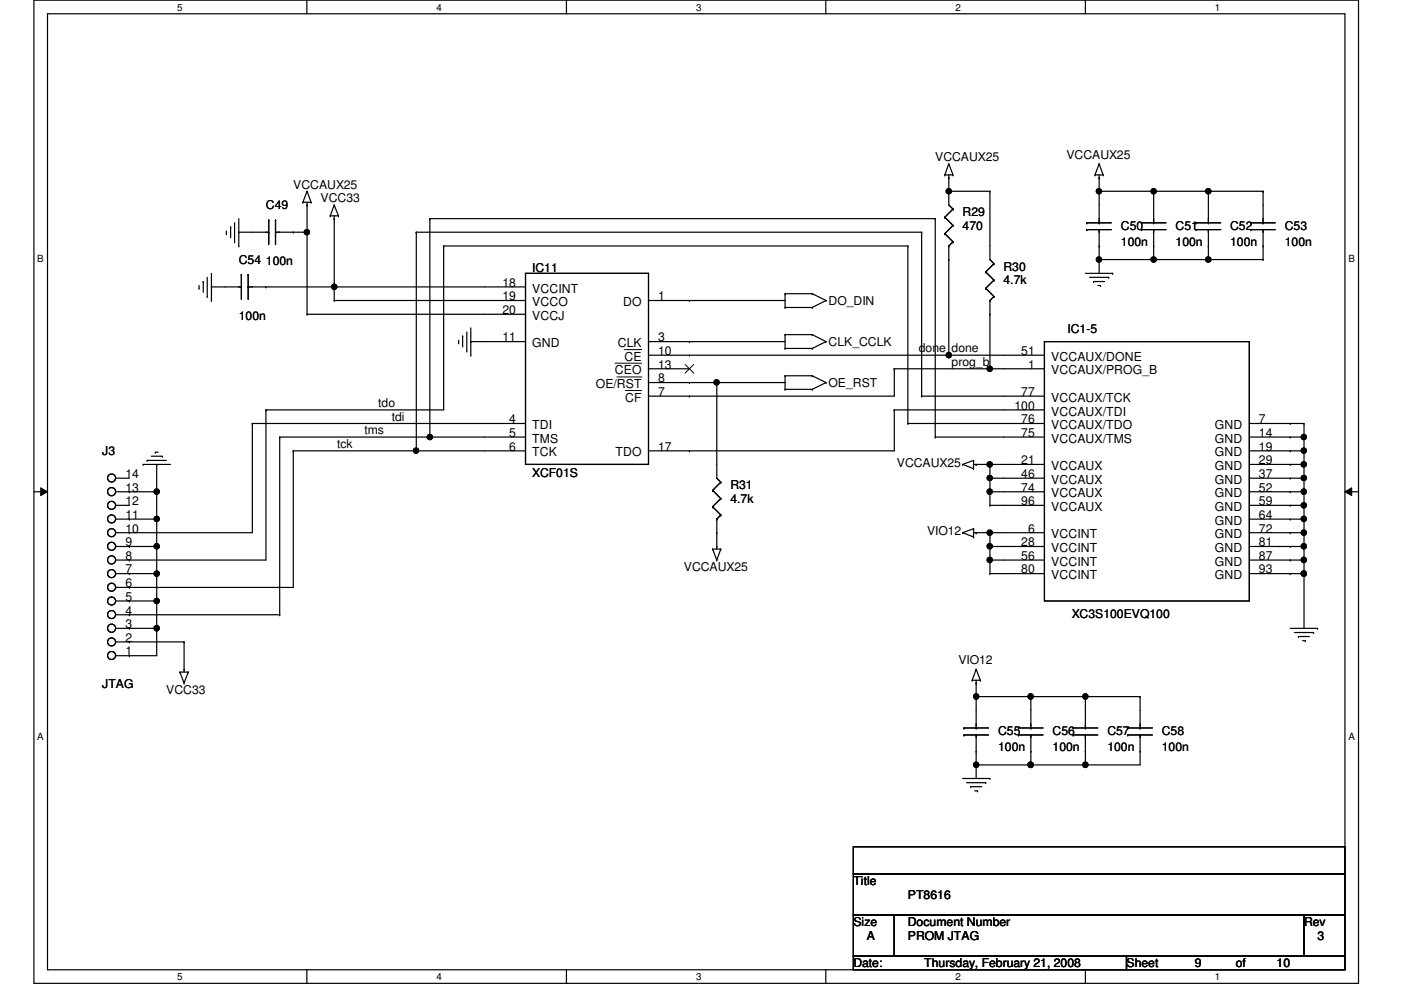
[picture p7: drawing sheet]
<svg xmlns="http://www.w3.org/2000/svg" width="297mm" height="210mm" viewBox="0 0 297 210" stroke-linecap="round" stroke-linejoin="round" font-family="sans-serif">
<path d="M7.2 0h280.8v208.5h-280.8zM10.1 2.9h275.1v202.7h-275.1z" fill="none" stroke="#000" stroke-width=".25"/>
<g fill="#fff">
<path d="M37.5 .3h1.2v2.4h-1.2z"/>
<path d="M37.5 205.9h1.2v2.3h-1.2z"/>
</g>
<path d="M65.1 0v2.9M65.1 205.6v2.9" fill="none" stroke="#000" stroke-width=".25"/>
<g fill="#fff">
<path d="M92.5 .3h1.2v2.4h-1.2z"/>
<path d="M92.5 205.9h1.2v2.3h-1.2z"/>
</g>
<path d="M120.1 0v2.9M120.1 205.6v2.9" fill="none" stroke="#000" stroke-width=".25"/>
<g fill="#fff">
<path d="M147.6 .3h1.1v2.4h-1.1z"/>
<path d="M147.6 205.9h1.1v2.3h-1.1z"/>
</g>
<path d="M175.1 0v2.9M175.1 205.6v2.9" fill="none" stroke="#000" stroke-width=".25"/>
<g fill="#fff">
<path d="M202.6 .3h1.1v2.4h-1.1z"/>
<path d="M202.6 205.9h1.1v2.3h-1.1z"/>
</g>
<path d="M230.1 0v2.9M230.1 205.6v2.9" fill="none" stroke="#000" stroke-width=".25"/>
<g fill="#fff">
<path d="M257.6 .3h1.1v2.4h-1.1z"/>
<path d="M257.6 205.9h1.1v2.3h-1.1z"/>
<path d="M7.9 53.6h1.4v2.3h-1.4z"/>
<path d="M285.9 53.6h1.3v2.3h-1.3z"/>
<path d="M7.9 154.9h1.4v2.4h-1.4z"/>
<path d="M285.9 154.9h1.3v2.4h-1.3z"/>
</g>
<g fill="none" stroke="#000" stroke-width=".25">
<path d="M200.3 37.1h.1M200.3 37.1h1.8M201.2 37.7h.1M201.2 34.8h.1M201.2 37.1v6.4l.9 .8M201.2 34.8l-.9 2.3M201.2 34.8l.9 2.3M202.1 37.1h.1M232.2 37.1h.1M232.2 37.1h1.7M233 37.7h.1M233 34.8h.1"/>
<path d="M233 37.1v10.1M233 34.8l-.8 2.3M233 34.8l.9 2.3M233.9 37.1h.1M43.1 59.7h.1M43.1 59.7v2.3M43.9 58.8v4.1M44.8 58v5.7M48 49.5h.1M48 49v.5M48.9 48.1h.1M48.9 48.1v2.3"/>
<path d="M49.7 51.3h.1M49.7 47.2v4.1M50.6 49.2h.1M50.6 52.2h.1M50.6 49.2h6.4M50.6 46.4v5.8M51.2 58.2h.1M51.2 58.2v5.3M52.6 58.2h.1M52.6 58.2v5.3M57 49.2h.1M57 46.7h.1"/>
<path d="M57 46.7v5.2M58.4 46.7h.1M58.4 49.2h.1M58.4 49.2h6.7M58.4 46.7v5.2M62.2 49.2h.1M64.2 42.9h.1M64.2 42.9h1.8M65.1 49.2h.1M65.1 43.5h.1M65.1 40.6h.1M65.1 42.9v23.7"/>
<path d="M65.1 40.6l-.9 2.3M65.1 40.6l.9 2.3M66 42.9h.1M70 45.8h.1M70 45.8h1.8M70.9 46.4h.1M70.9 43.5h.1M70.9 45.8v17.9M70.9 43.5l-.9 2.3M70.9 43.5l.9 2.3M71.8 45.8h.1M88.3 49.2h.1"/>
<path d="M88.3 49.2v46.4M88.3 49.2h107.1M91.1 46.4h.1M91.1 46.4h107.2M91.1 46.4v46.3M94.1 52.2h.1M94.1 52.2v34.7h-37.7M94.1 52.2h98.4M111.4 58h26.1v40.5h-26.1zM192.5 52.2h.1M192.5 52.2v37.6M195.4 49.2h.1"/>
<path d="M195.4 49.2v34.8M198.3 46.4h.1M198.3 46.4v46.3M200.3 46.1h.1M200.3 49.5h.1M200.3 46.1l1.8 1.7M200.3 49.5l1.8 1.8M201.2 55h.1M201.2 40.6h.1M201.2 52.2h.1M201.2 40.6h8.7M201.2 52.2v23.1"/>
<path d="M202.1 44.3h.1M202.1 47.8h.1M202.1 51.3h.1M202.1 44.3l-1.8 1.8M202.1 47.8l-1.8 1.7M202.1 51.3l-.9 .9M209 57.7h.1M209 57.7l1.7 1.7M209.9 40.6h.1M209.9 40.6v14.4l.8 .9M210.7 55.9h.1M210.7 59.4h.1"/>
<path d="M210.7 55.9l-1.7 1.8M210.7 59.4l-1.7 1.7M230.1 58h5.8M230.4 47.2h.1M230.4 48.7h.1M230.4 47.2h5.2M230.4 48.7h5.2M231 58.8h4.1M231.9 59.7h.1M231.9 59.7h2.3M233 40.6h.1M233 55h.1"/>
<path d="M233 52.2h.1M233 48.7h.1M233 47.2h.1M233 40.6h34.8M233 55h34.8M233 48.7v9.3M235.1 58.8h.1M235.9 58h.1M242 47.2h.1M242 48.7h.1M242 47.2h5.2M242 48.7h5.2"/>
<path d="M244.6 55h.1M244.6 52.2h.1M244.6 40.6h.1M244.6 48.7h.1M244.6 47.2h.1M244.6 40.6v6.6M244.6 48.7v6.3M253.6 47.2h.1M253.6 48.7h.1M253.6 47.2h5.2M253.6 48.7h5.2M256.2 52.2h.1"/>
<path d="M256.2 40.6h.1M256.2 48.7h.1M256.2 47.2h.1M256.2 40.6v6.6M256.2 48.7v6.3M265.2 47.2h.1M265.2 48.7h.1M265.2 47.2h5.2M265.2 48.7h5.2M267.8 40.6h.1M267.8 55h.1M267.8 52.2h.1"/>
<path d="M267.8 48.7h.1M267.8 47.2h.1M267.8 40.6v6.6M267.8 48.7v6.3M42.2 61.1h.1M42.2 60.5v.6M43.9 62.9h.1M44.8 60.8h.1M44.8 63.7h.1M44.8 60.8h6.4M51.2 60.8h.1M52.6 60.8h.1"/>
<path d="M52.6 60.8h58.8M56.4 60.8h.1M65.1 66.6h.1M65.1 66.6h46.3M70.9 60.8h.1M70.9 63.7h.1M70.9 63.7h40.5M97.2 72.7h.1M97.2 72.1v.6M98.1 71.2h.1M98.1 71.2v2.4M99 74.4h.1"/>
<path d="M99 70.4v4M99.8 72.4h.1M99.8 75.3h.1M99.8 72.4h11.6M99.8 69.5v5.8M137.5 75.3h83.9M137.5 72.4h29M137.5 78.2h8.7M137.5 63.7h29M146.2 75.3h.1M146.2 63.7h.1M146.2 72.4h.1"/>
<path d="M166.5 65.2h.1M166.5 62.3h.1M166.5 73.9h.1M166.5 71h.1M166.5 79.7h.1M166.5 62.3h5.7M166.5 65.2h5.7M166.5 62.3v2.9M166.5 71v2.9M166.5 79.7v2.8M166.5 71h5.7M166.5 73.9h5.7"/>
<path d="M166.5 79.7h5.7M172.2 62.3h.1M172.2 65.2h.1M172.2 71h.1M172.2 73.9h.1M172.2 79.7h.1M172.2 62.3l2.9 1.4M172.2 71l2.9 1.4M172.2 79.7l2.9 1.4M175.1 63.7h.1M175.1 72.4h.1M175.1 63.7l-2.9 1.5"/>
<path d="M175.1 72.4l-2.9 1.5M189.6 78.2h.1M189.6 78.2v5.8h-52.1M189.6 78.2h31.8M201.2 75.3h.1M209 61.1h.1M209 61.1l1.7 1.8M209.9 78.2h.1M209.9 66.6h.1M209.9 63.7h.1M209.9 63.7v14.5M210.7 62.9h.1"/>
<path d="M210.7 62.9l-.8 .8M221.4 72.4h43.5v55h-43.5zM232.7 60.5h.6M233.3 60.5h.1M30.3 98.5h.1M30.3 98.5h5.8M31.2 97.6h.1M31.2 97.6h4.1M32.1 96.7h2.3M32.9 95.9h.1M32.9 95.9h.6M33.2 98.5h.1"/>
<path d="M33.2 98.5v40.5h-8.7M34.4 96.7h.1M53.5 89.8h.1M53.5 89.8h57.9M53.5 89.8v23.1h-29M56.4 86.9h.1M56.4 86.9v31.8h-31.9M59.3 92.7h.1M59.3 92.7h52.1M59.3 92.7v37.6M62.2 95.6h.1M62.2 95.6h49.2"/>
<path d="M62.2 95.6v28.9h-37.7M88.3 95.6h.1M91.1 92.7h.1M137.5 81.1h29M146.2 84h.1M146.2 95.6h.1M146.2 81.1h.1M152 81.1h.1M152 81.1v20.3l.8 .8M166.5 82.5h.1M166.5 82.5h5.7M172.2 82.5h.1"/>
<path d="M175.1 81.1h.1M175.1 81.1l-2.9 1.4M189.6 86.9h.1M189.6 86.9h31.8M189.6 86.9v8.7h-52.1M192.5 89.8h.1M192.5 89.8h28.9M195.4 84h.1M195.4 84h26M198.3 92.7h.1M198.3 92.7h23.1M204.1 98.5h.1"/>
<path d="M204.1 98.5l2.3 .9M206.4 99.4h.1M206.4 97.6h.1M206.4 98.5h15M206.4 97.6v1.8M206.4 97.6l-2.3 .9M207 98.5h.1M209.9 98.5h.1M209.9 98.5v8.6M264.9 98.5h11.6M264.9 89.8h11.6M264.9 95.6h11.6"/>
<path d="M264.9 92.7h11.6M273.6 98.5h.1M273.6 95.6h.1M273.6 92.7h.1M273.6 89.8h.1M276.5 98.5h.1M276.5 95.6h.1M276.5 92.7h.1M276.5 89.8h.1M276.5 89.8v43.4M7.2 104.3h2.9M24.5 104.3h8.7"/>
<path d="M24.5 101.4h2.9M24.5 115.9h8.7M24.5 107.1h2.9M24.5 110.1h8.7M27.4 118.7h.1M27.4 115.9h.1M27.4 112.9h.1M27.4 110.1h.1M27.4 104.3h.1M33.2 115.9h.1M33.2 104.3h.1M33.2 110.1h.1"/>
<path d="M151.1 116.4h.1M151.1 104h.1M151.1 107.4h.1M151.1 116.4h1.7M151.1 116.4l.9 2.3M151.1 104l1.7 1.7M151.1 107.4l1.7 1.8M152 112.9h.1M152 115.9h.1M152 118.7h.1M152 110.1h.1M152 110.1v6.3"/>
<path d="M152.8 116.4h.1M152.8 102.2h.1M152.8 105.7h.1M152.8 109.2h.1M152.8 116.4l-.8 2.3M152.8 102.2l-1.7 1.8M152.8 105.7l-1.7 1.7M152.8 109.2l-.8 .9M204.1 112.9h.1M204.1 112.9l2.3 .9M206.4 113.8h.1M206.4 112.1h.1"/>
<path d="M206.4 112.9h15M206.4 112.1v1.7M206.4 112.1l-2.3 .8M207 112.9h.1M209.9 118.7h.1M209.9 112.9h.1M209.9 115.9h.1M209.9 107.1h.1M209.9 104.3h.1M209.9 101.4h.1M209.9 104.3h11.5M209.9 101.4h11.5"/>
<path d="M209.9 112.9v8.7M209.9 115.9h11.5M209.9 118.7h11.5M209.9 107.1h11.5M264.9 104.3h11.6M264.9 101.4h11.6M264.9 112.9h11.6M264.9 115.9h11.6M264.9 118.7h11.6M264.9 107.1h11.6M264.9 110.1h11.6M273.6 104.3h.1"/>
<path d="M273.6 101.4h.1M273.6 118.7h.1M273.6 115.9h.1M273.6 112.9h.1M273.6 110.1h.1M273.6 107.1h.1M276.5 104.3h.1M276.5 115.9h.1M276.5 110.1h.1M276.5 101.4h.1M276.5 118.7h.1M276.5 112.9h.1"/>
<path d="M276.5 107.1h.1M285.2 104.3h2.8M24.5 121.6h8.7M24.5 136.1h14.5M24.5 133.2h8.7M24.5 130.3h34.8M24.5 127.4h8.7M27.4 136.1h.1M27.4 133.2h.1M27.4 130.3h.1M27.4 127.4h.1M27.4 139h.1"/>
<path d="M27.4 124.5h.1M27.4 121.6h.1M33.2 121.6h.1M33.2 133.2h.1M33.2 127.4h.1M39 136.1h.1M39 136.1v6.4M59.3 130.3h.1M209.9 121.6h.1M209.9 121.6h11.5M264.9 121.6h11.6M273.6 121.6h.1"/>
<path d="M273.6 133.2h5.8M274.4 134.1h4.1M275.3 135h.1M275.3 135h2.3M276.2 135.8h.6M276.5 121.6h.1M276.8 135.8h.1M278.5 134.1h.1M279.4 133.2h.1M38.1 142.5h.1M38.1 142.5h1.8M38.1 142.5l.9 2.3"/>
<path d="M39 141.9h.1M39 144.8h.1M39.9 142.5h.1M39.9 142.5l-.9 2.3M204.4 154.3h.1M204.4 155.8h.1M204.4 154.3h5.2M204.4 155.8h5.2M206.1 144.2h.1M206.1 144.2h1.8M207 147.7h.1M207 144.8h.1"/>
<path d="M207 159.3h.1M207 141.9h.1M207 155.8h.1M207 154.3h.1M207 144.2v10.1M207 155.8v9.3M207 147.7h34.7M207 141.9l-.9 2.3M207 141.9l.9 2.3M207.9 144.2h.1M215.9 154.3h.1M215.9 155.8h.1"/>
<path d="M215.9 154.3h5.2M215.9 155.8h5.2M218.6 159.3h.1M218.6 147.7h.1M218.6 155.8h.1M218.6 154.3h.1M218.6 147.7v6.6M218.6 155.8v6.4M227.5 154.3h.1M227.5 155.8h.1M227.5 154.3h5.2M227.5 155.8h5.2"/>
<path d="M230.1 159.3h.1M230.1 147.7h.1M230.1 155.8h.1M230.1 154.3h.1M230.1 147.7v6.6M230.1 155.8v6.4M239.1 154.3h.1M239.1 155.8h.1M239.1 154.3h5.2M239.1 155.8h5.2M241.7 159.3h.1M241.7 147.7h.1"/>
<path d="M241.7 155.8h.1M241.7 154.3h.1M241.7 147.7v6.6M241.7 155.8v6.4h-34.7M180.9 179.5h104.3v5.8h-104.3zM204.1 165.1h5.8M204.9 165.9h4.1M205.8 166.8h.1M205.8 166.8h2.3M206.7 167.7h.6M207 162.2h.1M207.3 167.7h.1"/>
<path d="M209 165.9h.1M209.9 165.1h.1M218.6 162.2h.1M230.1 162.2h.1M180.9 185.3h104.3v8.7h-104.3zM180.9 194h8.7v8.7h-8.7zM189.6 194h86.9v8.7h-86.9zM276.5 194h8.7v8.7h-8.7zM180.9 202.7h57.9v2.9h-57.9zM238.8 202.7h46.4v2.9h-46.4z"/>
<circle cx="65.1" cy="49.2" r=".56"/>
<circle cx="201.2" cy="40.6" r=".56"/>
<circle cx="233" cy="55" r=".56"/>
<circle cx="233" cy="40.6" r=".56"/>
<circle cx="244.6" cy="40.6" r=".56"/>
<circle cx="244.6" cy="55" r=".56"/>
<circle cx="256.2" cy="40.6" r=".56"/>
<circle cx="256.2" cy="55" r=".56"/>
<circle cx="70.8" cy="60.8" r=".56"/>
<circle cx="201.2" cy="75.3" r=".56"/>
<circle cx="209.8" cy="78.2" r=".56"/>
<circle cx="88.2" cy="95.5" r=".56"/>
<circle cx="91.1" cy="92.7" r=".56"/>
<circle cx="151.9" cy="81.1" r=".56"/>
<circle cx="209.8" cy="98.5" r=".56"/>
<circle cx="276.4" cy="95.5" r=".56"/>
<circle cx="276.4" cy="92.7" r=".56"/>
<circle cx="276.4" cy="98.5" r=".56"/>
<circle cx="23.6" cy="104.2" r=".86"/>
<circle cx="23.6" cy="118.7" r=".86"/>
<circle cx="23.7" cy="101.3" r=".85"/>
<circle cx="23.7" cy="115.8" r=".85"/>
<circle cx="23.7" cy="112.9" r=".85"/>
<circle cx="23.7" cy="107.1" r=".85"/>
<circle cx="23.7" cy="110" r=".85"/>
<circle cx="33.2" cy="104.2" r=".56"/>
<circle cx="33.2" cy="110" r=".56"/>
<circle cx="33.2" cy="115.8" r=".56"/>
<circle cx="209.8" cy="104.2" r=".56"/>
<circle cx="209.8" cy="118.7" r=".56"/>
<circle cx="209.8" cy="112.9" r=".56"/>
<circle cx="209.8" cy="115.8" r=".56"/>
<circle cx="209.8" cy="101.3" r=".56"/>
<circle cx="276.4" cy="104.2" r=".56"/>
<circle cx="276.4" cy="118.7" r=".56"/>
<circle cx="276.4" cy="101.3" r=".56"/>
<circle cx="276.4" cy="107.1" r=".56"/>
<circle cx="276.4" cy="115.8" r=".56"/>
<circle cx="276.4" cy="112.9" r=".56"/>
<circle cx="276.4" cy="110" r=".56"/>
<circle cx="23.6" cy="133.2" r=".86"/>
<circle cx="23.7" cy="124.5" r=".85"/>
<circle cx="23.7" cy="130.3" r=".85"/>
<circle cx="23.7" cy="136.1" r=".85"/>
<circle cx="23.7" cy="139" r=".85"/>
<circle cx="23.7" cy="121.6" r=".85"/>
<circle cx="23.7" cy="127.4" r=".85"/>
<circle cx="33.2" cy="133.2" r=".56"/>
<circle cx="33.2" cy="127.4" r=".56"/>
<circle cx="33.2" cy="121.6" r=".56"/>
<circle cx="276.4" cy="121.6" r=".56"/>
<circle cx="207" cy="147.7" r=".56"/>
<circle cx="218.5" cy="147.7" r=".56"/>
<circle cx="230.1" cy="147.7" r=".56"/>
<circle cx="207" cy="162.2" r=".56"/>
<circle cx="218.5" cy="162.2" r=".56"/>
<circle cx="230.1" cy="162.2" r=".56"/>
</g>
<g fill="#000">
<path d="M8.6 103.4l1.5 .9-1.5 .8zM285.2 104.3l1.4-.9v1.7z"/>
<circle cx="65.1" cy="49.2" r=".56"/>
<circle cx="201.2" cy="40.6" r=".56"/>
<circle cx="233" cy="55" r=".56"/>
<circle cx="233" cy="40.6" r=".56"/>
<circle cx="244.6" cy="40.6" r=".56"/>
<circle cx="244.6" cy="55" r=".56"/>
<circle cx="256.2" cy="40.6" r=".56"/>
<circle cx="256.2" cy="55" r=".56"/>
<circle cx="70.8" cy="60.8" r=".56"/>
<circle cx="201.2" cy="75.3" r=".56"/>
<circle cx="209.8" cy="78.2" r=".56"/>
<circle cx="88.2" cy="95.5" r=".56"/>
<circle cx="91.1" cy="92.7" r=".56"/>
<circle cx="151.9" cy="81.1" r=".56"/>
<circle cx="209.8" cy="98.5" r=".56"/>
<circle cx="276.4" cy="95.5" r=".56"/>
<circle cx="276.4" cy="92.7" r=".56"/>
<circle cx="276.4" cy="98.5" r=".56"/>
<circle cx="33.2" cy="104.2" r=".56"/>
<circle cx="33.2" cy="110" r=".56"/>
<circle cx="33.2" cy="115.8" r=".56"/>
<circle cx="209.8" cy="104.2" r=".56"/>
<circle cx="209.8" cy="118.7" r=".56"/>
<circle cx="209.8" cy="112.9" r=".56"/>
<circle cx="209.8" cy="115.8" r=".56"/>
<circle cx="209.8" cy="101.3" r=".56"/>
<circle cx="276.4" cy="104.2" r=".56"/>
<circle cx="276.4" cy="118.7" r=".56"/>
<circle cx="276.4" cy="101.3" r=".56"/>
<circle cx="276.4" cy="107.1" r=".56"/>
<circle cx="276.4" cy="115.8" r=".56"/>
<circle cx="276.4" cy="112.9" r=".56"/>
<circle cx="276.4" cy="110" r=".56"/>
<circle cx="33.2" cy="133.2" r=".56"/>
<circle cx="33.2" cy="127.4" r=".56"/>
<circle cx="33.2" cy="121.6" r=".56"/>
<circle cx="276.4" cy="121.6" r=".56"/>
<circle cx="207" cy="147.7" r=".56"/>
<circle cx="218.5" cy="147.7" r=".56"/>
<circle cx="230.1" cy="147.7" r=".56"/>
<circle cx="207" cy="162.2" r=".56"/>
<circle cx="218.5" cy="162.2" r=".56"/>
<circle cx="230.1" cy="162.2" r=".56"/>
</g>
<path d="M130.4 77h5.7M130.8 79.9h5.3M132.4 74.1h3.7M145.3 77.3l1.8 1.8M147.1 77.3l-1.9 1.8M132.5 82.8h3.6M8.6 103.4l1.5 .9-1.5 .8zM285.2 104.3l1.4-.9v1.7z" fill="none" stroke="#000" stroke-width=".21"/>
<g font-size="2.6">
<text x="198.3" y="34.2">VCCAUX25</text>
<text x="226.1" y="33.6">VCCAUX25</text>
<text x="62.2" y="40">VCCAUX25</text>
<text x="56.4" y="44.3">C49</text>
<text x="68" y="42.9">VCC33</text>
<text x="204.1" y="45.8">R29</text>
<text x="204.1" y="48.7">470</text>
<text x="237.7" y="48.7">C50</text>
<text x="237.7" y="52.2">100n</text>
<text x="249.3" y="48.7">C51</text>
<text x="249.3" y="52.2">100n</text>
<text x="260.8" y="48.7">C52</text>
<text x="260.8" y="52.2">100n</text>
<text x="272.4" y="48.7">C53</text>
<text x="272.4" y="52.2">100n</text>
<text x="50.6" y="55.9">C54</text>
<text x="56.4" y="56.2">100n</text>
<text x="112.9" y="57.7">IC11</text>
<text x="212.8" y="57.4">R30</text>
<text x="106.5" y="60.8">18</text>
<text x="106.5" y="63.7">19</text>
<text x="112.9" y="62">VCCINT</text>
<text x="112.9" y="64.9">VCCO</text>
<text x="132.1" y="64.9">DO</text>
<text x="139.5" y="63.7">1</text>
<text x="175.7" y="64.6">DO_DIN</text>
<text x="212.8" y="60.3">4.7k</text>
<text x="50.6" y="67.8">100n</text>
<text x="106.5" y="66.6">20</text>
<text x="112.9" y="67.8">VCCJ</text>
<text x="226.4" y="70.7">IC1-5</text>
<text x="106.5" y="72.4">11</text>
<text x="112.9" y="73.6">GND</text>
<text x="131" y="73.6">CLK</text>
<text x="132.4" y="76.5">CE</text>
<text x="139.5" y="72.4">3</text>
<text x="139.5" y="75.3">10</text>
<text x="175.7" y="73.3">CLK_CCLK</text>
<text x="194.8" y="74.7">done</text>
<text x="201.8" y="74.7">done</text>
<text x="201.8" y="77.6">prog_b</text>
<text x="216.5" y="75.3">51</text>
<text x="222.9" y="76.5">VCCAUX/DONE</text>
<text x="126.3" y="82.3">OE/RST</text>
<text x="130.4" y="79.4">CEO</text>
<text x="139.5" y="78.1">13</text>
<text x="139.5" y="81.1">8</text>
<text x="139.5" y="83.9">7</text>
<text x="175.7" y="82">OE_RST</text>
<text x="216.5" y="83.9">77</text>
<text x="218" y="78.1">1</text>
<text x="222.9" y="79.4">VCCAUX/PROG_B</text>
<text x="80.2" y="86.3">tdo</text>
<text x="83.1" y="89.2">tdi</text>
<text x="107.9" y="89.7">4</text>
<text x="132.5" y="85.2">CF</text>
<text x="215.1" y="86.9">100</text>
<text x="216.5" y="89.7">76</text>
<text x="222.9" y="85.2">VCCAUX/TCK</text>
<text x="222.9" y="88.1">VCCAUX/TDI</text>
<text x="266.9" y="89.7">7</text>
<text x="71.5" y="95">tck</text>
<text x="77.3" y="92.1">tms</text>
<text x="107.9" y="92.6">5</text>
<text x="107.9" y="95.5">6</text>
<text x="112.9" y="91">TDI</text>
<text x="112.9" y="93.9">TMS</text>
<text x="139.5" y="95.5">17</text>
<text x="216.5" y="92.6">75</text>
<text x="222.9" y="91">VCCAUX/TDO</text>
<text x="222.9" y="93.9">VCCAUX/TMS</text>
<text x="257.6" y="93.9">GND</text>
<text x="257.6" y="91">GND</text>
<text x="266.9" y="95.5">19</text>
<text x="266.9" y="92.6">14</text>
<text x="21.7" y="96.5">J3</text>
<text x="26.6" y="101.3">14</text>
<text x="112.9" y="101.1">XCF01S</text>
<text x="112.9" y="96.8">TCK</text>
<text x="130.5" y="96.8">TDO</text>
<text x="190.2" y="99.1">VCCAUX25</text>
<text x="216.5" y="98.4">21</text>
<text x="216.5" y="101.3">46</text>
<text x="222.9" y="99.7">VCCAUX</text>
<text x="257.6" y="99.7">GND</text>
<text x="257.6" y="96.8">GND</text>
<text x="266.9" y="101.3">37</text>
<text x="266.9" y="98.4">29</text>
<text x="26.6" y="107.1">12</text>
<text x="26.6" y="104.2">13</text>
<text x="154.9" y="103.7">R31</text>
<text x="154.9" y="106.6">4.7k</text>
<text x="216.5" y="104.2">74</text>
<text x="216.5" y="107.1">96</text>
<text x="222.9" y="102.6">VCCAUX</text>
<text x="222.9" y="105.5">VCCAUX</text>
<text x="257.6" y="105.5">GND</text>
<text x="257.6" y="102.6">GND</text>
<text x="266.9" y="107.1">59</text>
<text x="266.9" y="104.2">52</text>
<text x="26.6" y="112.9">10</text>
<text x="26.6" y="110">11</text>
<text x="196.6" y="113.5">VIO12</text>
<text x="218" y="112.9">6</text>
<text x="222.9" y="108.3">VCCAUX</text>
<text x="257.6" y="111.3">GND</text>
<text x="257.6" y="108.3">GND</text>
<text x="266.9" y="112.9">72</text>
<text x="266.9" y="110">64</text>
<text x="26.6" y="118.7">8</text>
<text x="26.6" y="115.8">9</text>
<text x="216.5" y="115.8">28</text>
<text x="216.5" y="118.7">56</text>
<text x="222.9" y="114.1">VCCINT</text>
<text x="222.9" y="117.1">VCCINT</text>
<text x="222.9" y="119.9">VCCINT</text>
<text x="257.6" y="119.9">GND</text>
<text x="257.6" y="117.1">GND</text>
<text x="257.6" y="114.1">GND</text>
<text x="266.9" y="118.7">87</text>
<text x="266.9" y="115.8">81</text>
<text x="26.6" y="124.5">6</text>
<text x="26.6" y="121.6">7</text>
<text x="145" y="121.1">VCCAUX25</text>
<text x="216.5" y="121.6">80</text>
<text x="222.9" y="122.8">VCCINT</text>
<text x="257.6" y="122.8">GND</text>
<text x="266.9" y="121.6">93</text>
<text x="26.6" y="130.3">4</text>
<text x="26.6" y="127.4">5</text>
<text x="227.2" y="130.9">XC3S100EVQ100</text>
<text x="26.6" y="136.1">2</text>
<text x="26.6" y="133.2">3</text>
<text x="26.6" y="139">1</text>
<text x="203.2" y="140.8">VIO12</text>
<text x="21.7" y="146">JTAG</text>
<text x="35.3" y="147.2">VCC33</text>
<text x="211.6" y="155.8">C55</text>
<text x="223.2" y="155.8">C56</text>
<text x="234.8" y="155.8">C57</text>
<text x="246.3" y="155.8">C58</text>
<text x="211.6" y="159.3">100n</text>
<text x="223.2" y="159.3">100n</text>
<text x="234.8" y="159.3">100n</text>
<text x="246.3" y="159.3">100n</text>
<text x="180.9" y="187.7">Title</text>
<text x="192.5" y="190.6">PT8616</text>
<text x="180.9" y="196.3">Size</text>
<text x="192.5" y="196.3">Document Number</text>
<text x="276.5" y="196.3">Rev</text>
<text x="183.8" y="199.3">A</text>
<text x="192.5" y="199.3">PROM JTAG</text>
<text x="279.4" y="199.3">3</text>
<text x="180.9" y="205.1">Date:</text>
<text x="196" y="205.1">Thursday, February 21, 2008</text>
<text x="238.8" y="205.1">Sheet</text>
<text x="253.3" y="205.1">9</text>
<text x="262" y="205.1">of</text>
<text x="270.7" y="205.1">10</text>
</g>
<g font-size="2.1">
<text x="37.5" y="2.2">5</text>
<text x="92.5" y="2.2">4</text>
<text x="147.6" y="2.2">3</text>
<text x="202.6" y="2.2">2</text>
<text x="257.6" y="2.2">1</text>
<text x="7.9" y="55.5">B</text>
<text x="285.9" y="55.5">B</text>
<text x="7.9" y="156.8">A</text>
<text x="285.9" y="156.8">A</text>
<text x="37.5" y="207.8">5</text>
<text x="92.5" y="207.8">4</text>
<text x="147.6" y="207.8">3</text>
<text x="202.6" y="207.8">2</text>
<text x="257.6" y="207.8">1</text>
</g>
</svg>
